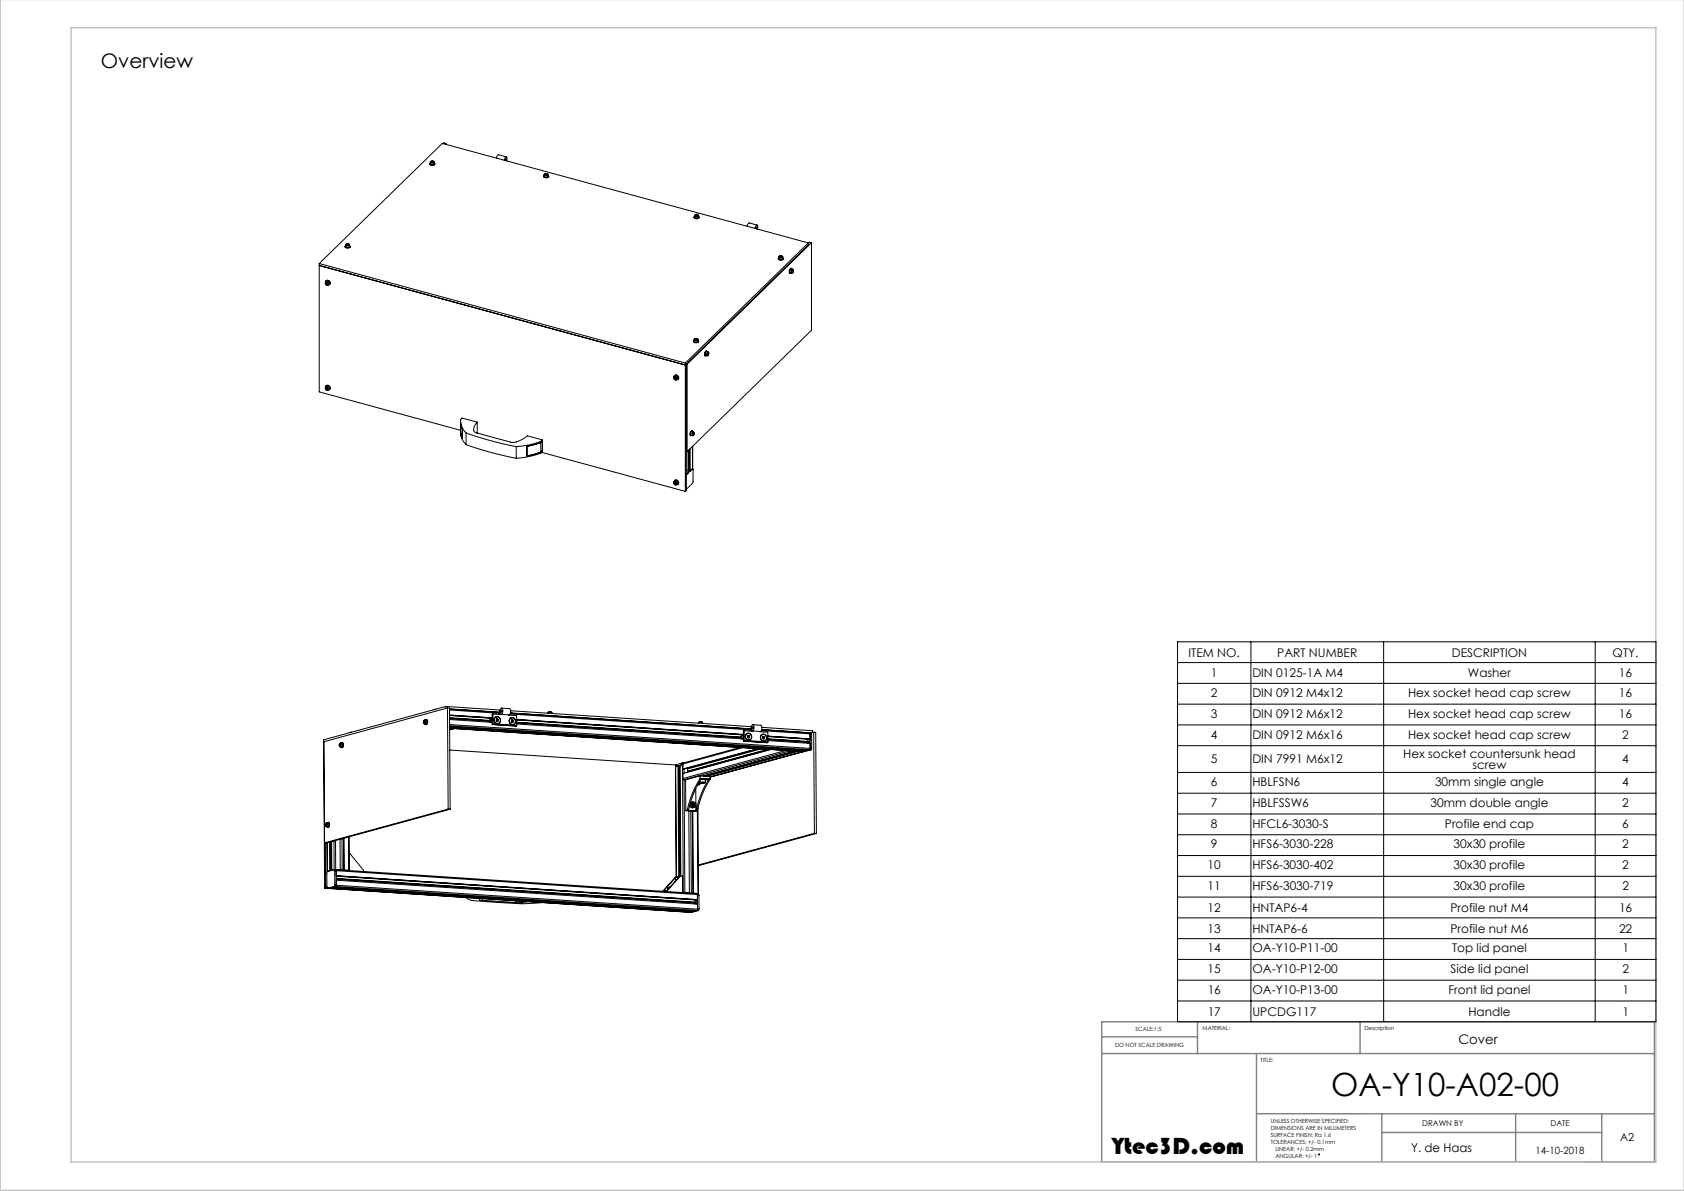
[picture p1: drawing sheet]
<svg xmlns="http://www.w3.org/2000/svg" width="594mm" height="420mm" viewBox="0 0 594 420" stroke-linecap="round" stroke-linejoin="round" font-family="sans-serif">
<g fill="none" stroke="#000" stroke-width=".35">
<path d="M151.6 57.7a.97 .97 0 0 0 .9 .6 .97 .97 0 0 0 .9-.6M151.8 57.2v.5a.86 .86 0 0 0 1.4 0v-.5M151.8 57.5h-.1a.88 .88 0 0 0 .8 .8 .88 .88 0 0 0 .9-.6l-.2-.2M151.8 57.2a.86 .86 0 0 0 1.4 0M151.8 57.2a.77 .77 0 0 1 .7-.4 .77 .77 0 0 1 .7 .4M152.1 56.9a.44 .44 0 0 1 .5-.2 .44 .44 0 0 1 .2 .6 .44 .44 0 0 1-.5 .1 .44 .44 0 0 1-.2-.5zM152.5 56.9l-.3 .1 .3 .2M152.5 56.9l.3 .3h-.3M152.5 57.2h.1M152.5 56.9v.3M157.3 50.6l-.3 .2M157.3 50.6v.3"/>
<path d="M157.3 50.6l-.7-.2-.3 .2M177.9 56.5v-.1a.72 .72 0 0 1 .9-.9l-.1 1.2M178.2 56.6l.3-.6-.1 .7M178.6 55.3l-2.8-.7-.7 1.2M191.7 62.1a.97 .97 0 0 0 .9 .6 .97 .97 0 0 0 .9-.6M191.9 61.6a.86 .86 0 0 0 1.4 0v.5a.86 .86 0 0 1-1.4 0zM191.9 61.8l-.1 .1a.88 .88 0 0 0 .8 .8 .88 .88 0 0 0 .9-.6l-.2-.3M191.9 61.6a.76 .76 0 0 1 .7-.4 .76 .76 0 0 1 .7 .4M192.2 61.3a.44 .44 0 0 1 .6-.2 .44 .44 0 0 1 .2 .5 .44 .44 0 0 1-.5 .2 .44 .44 0 0 1-.3-.5zM192.3 61.4l.6 .1zM192.7 61.6h.1M192.7 61.3v.3"/>
<path d="M244.8 76.6a.97 .97 0 0 0 .9 .6 .97 .97 0 0 0 .9-.6M245 76v.6a.86 .86 0 0 0 1.4 0v-.6M245 76.3h-.1a.88 .88 0 0 0 .8 .8 .88 .88 0 0 0 .9-.6l-.2-.2M245.3 75.7a.46 .46 0 0 1 .5-.1 .46 .46 0 0 1 .3 .5 .47 .47 0 0 1-.5 .1 .47 .47 0 0 1-.3-.5zM245.7 75.7l-.3 .3h.3l.3-.2M245.7 75.7l.3 .1M245.7 75.7v.3M246 75.8v.2M246.4 76a.76 .76 0 0 0-.7-.4 .76 .76 0 0 0-.7 .4M246.4 76a.86 .86 0 0 1-1.4 0M267.1 79.4l-2.9-.8-.7 1.2M112.6 92.9l129.1 35.1"/>
<path d="M112.6 92.9v45.3l49.8 13.5M114.8 99.5a.78 .78 0 0 1 1.3-.3 .78 .78 0 0 1-.3 1.3M114.8 99.5a.73 .73 0 0 1 1.2-.2 .73 .73 0 0 1-.2 1.2M114.9 99.5a.73 .73 0 0 1 .8 .1 .73 .73 0 0 1 .1 .9M114.9 99.5l-.2 .3 .3 .6M115 99.9l.1-.2 .5 .4M115 99.9l.1 .3M115 99a.91 .91 0 0 1 1.2 .1 .91 .91 0 0 1 .1 1.2M115.1 99.8l-.1 .1M115.1 99.8l.2 .3M115.1 99.7v.1M121.7 86.9a.97 .97 0 0 0 .9 .6 .97 .97 0 0 0 .9-.6"/>
<path d="M121.9 86.4a.86 .86 0 0 0 1.4 0v.5a.86 .86 0 0 1-1.4 0zM121.9 86.6l-.1 .1a.88 .88 0 0 0 .8 .7 .88 .88 0 0 0 .9-.5l-.2-.3M121.9 86.4a.76 .76 0 0 1 .7-.5 .76 .76 0 0 1 .7 .5M122.2 86.1a.44 .44 0 0 1 .5-.2 .44 .44 0 0 1 .3 .5 .45 .45 0 0 1-.6 .1 .45 .45 0 0 1-.2-.4zM122.6 86l-.3 .1 .3 .3M122.6 86l.3 .3-.3 .1M122.6 86.4h.1M122.6 86v.4M266.3 80.5v-.1a.72 .72 0 0 1 .9-.9l-.1 1.3M266.6 80.6l.3-.5v.6M274.5 91.2a.97 .97 0 0 0 .9 .6 .97 .97 0 0 0 .9-.6M274.7 90.6v.6a.86 .86 0 0 0 1.4 0v-.6"/>
<path d="M274.7 90.9h-.1a.88 .88 0 0 0 .8 .8 .88 .88 0 0 0 .9-.6l-.2-.2M275 90.3a.46 .46 0 0 1 .5-.1 .46 .46 0 0 1 .3 .4 .47 .47 0 0 1-.5 .2 .47 .47 0 0 1-.3-.5zM275.4 90.3l-.3 .3h.4l.2-.2M275.4 90.3l.3 .1M275.4 90.3v.3M275.7 90.4v.2M276.1 90.6a.76 .76 0 0 0-.7-.4 .76 .76 0 0 0-.7 .4M276.1 90.6a.86 .86 0 0 1-1.4 0M279.2 94.6a1.05 1.05 0 0 0-.5 1.8M279.3 94.9l-.1-.2a1.03 1.03 0 0 0-.4 1.7l.2-.2M279.5 95.7l.1-.3 .2 .3M279.5 95.7l.1 .3 .2-.3"/>
<path d="M279.5 95.7h.3M279.7 95l-.7-.2-.4 .6 .1 .7 .6 .2M279.7 95l-.5 .6 .1 .7M279.7 95.2l.1 .4-.3 .6zM279.7 95l.2 .7-.6 .6M285.1 85.7l-129.1-35.1-43.4 42.3M285.1 85.7l-43.4 42.3M285.1 85.7v.7l-43.4 42.3-129.1-35.1M286.2 85.6l-43.8 42.8M286.2 85.6l-.7-.2-.4 .4M286.2 85.6v30.9l-43.8 42.8M115 100.4l.4 .2 .4-.1"/>
<path d="M115.3 100.1l.3 .1M115.3 100.1l-.2 .1M115.6 100.1l-.5 .1M244.8 119.8v.5a.86 .86 0 0 0 1.4 0v-.5M245.1 119.5a.46 .46 0 0 1 .5-.2 .46 .46 0 0 1 .3 .5 .47 .47 0 0 1-.5 .1 .47 .47 0 0 1-.3-.4zM245.2 119.5l.7 .2zM245.5 119.4v.4M246.2 119.8a.76 .76 0 0 0-.7-.5 .76 .76 0 0 0-.6 .5M246.2 119.8a.86 .86 0 0 1-1.4 0M114.8 136.5a.78 .78 0 0 1 1.3-.3 .78 .78 0 0 1-.3 1.3M114.8 136.5a.73 .73 0 0 1 1.2-.2 .73 .73 0 0 1-.2 1.2M114.9 136.5a.73 .73 0 0 1 .8 .1 .73 .73 0 0 1 .1 .9"/>
<path d="M114.9 136.5l-.2 .3 .3 .6M115 137.4l.4 .2 .4-.1M115 136.1a.91 .91 0 0 1 1.2 .1 .91 .91 0 0 1 .1 1.1M115.1 136.8l.5 .4M115.3 137.1l-.2-.3v.5M115.3 137.1l.3 .1M115.3 137.1l-.2 .2M115.6 137.2l-.5 .1M237.8 132.9a.78 .78 0 0 1 1.3-.3 .78 .78 0 0 1-.4 1.3M237.8 132.9a.73 .73 0 0 1 1.1-.2 .73 .73 0 0 1-.1 1.2M237.8 132.9a.73 .73 0 0 1 .9 .1 .73 .73 0 0 1 .1 .9M237.8 132.9h.1"/>
<path d="M237.8 132.9a.71 .71 0 0 0 .1 .9 .71 .71 0 0 0 .9 .1M237.9 133.4l.2 .3M237.9 133.4l.1-.2 .5 .3-.4 .2M237.9 132.4a.91 .91 0 0 1 1.2 .1 .91 .91 0 0 1 .1 1.2M238.1 133.2l-.2 .2M238.1 133.2l.1 .3M238.1 133.2h.1M238.2 133.5l-.1 .2M238.2 133.5h.3M241.7 128v45.3M242.4 128.4l-.3-.1v44.6l-.4 .4M242.4 128.4v30.9"/>
<path d="M244.6 120.3a.97 .97 0 0 0 .9 .6 .97 .97 0 0 0 .9-.6M244.8 120l-.1 .1a.88 .88 0 0 0 .8 .7 .88 .88 0 0 0 .9-.5l-.2-.3M249.3 123.8a1.05 1.05 0 0 0-.5 1.7M249.4 124v-.1a1.03 1.03 0 0 0-.5 1.6l.2-.1M249.6 124.8l.3-.2v.3M249.6 124.8v.3l.3-.2M249.6 124.8l.3 .1M249.8 124.1l-.6-.1-.4 .6v.7l.6 .2M249.8 124.1l-.5 .6 .1 .8M249.8 124.1l.2 .7-.6 .7M249.8 124.4l.2 .4-.4 .5zM162.4 148.7l.7 2.5"/>
<path d="M162.4 148.4v4.1a6.1 6.1 0 0 0 2 4.3M162.4 148.7l.6 2.5M163 154.6h.1M163.1 151.2v3.5l-.7-2.5 .6 2.4M163.1 151.2h-.1M164.4 152.7a124.7 124.7 0 0 0 17.7 4.8M164.4 156.8a124.7 124.7 0 0 0 17.7 4.8M164.4 152.7v4.1M168.3 148.9l-5.3-1.5a2.37 2.37 0 0 0-.1 3l1.5 2.3M168.3 148.9a2.53 2.53 0 0 0-.8 3.5l12.5 3.5a6.9 6.9 0 0 0 6-2.2l5.3 1.4M168.3 148.9v3.8M182.1 157.5v4.1"/>
<path d="M185.9 157.4v3.4l4.9-1.4M185.9 157.4h.1M190.8 155.7a30.3 30.3 0 0 1-8.7 1.8M190.8 159.8a30.3 30.3 0 0 1-8.7 1.8M190.8 159.4l-4.9 1.4M190.8 155.7v4.1M191 159.5l50.7 13.8M191.3 155.5h.1M191.3 155.5v3.4l-.5 .5M191.3 155.5l-1.1 .7-4.3 1.2M191.3 155.1l-.5 .6M191.3 155.1v4.1l-.5 .6"/>
<path d="M242.1 159.2l.3 .1M242.7 159v7.8M242.9 158.8v6.7M243.4 158.2v7.9l-.3-.1v-7.4M244.1 151.9a1.05 1.05 0 0 0-.4 1.8M244.3 157.4v7.9M244.3 152.2l-.1-.2a1.03 1.03 0 0 0-.4 1.7l.1-.2M244.5 153h.3M244.6 152.7v.6zM244.7 152.3l-.7-.2-.4 .6 .1 .7 .6 .2M244.7 152.3l-.5 .6 .1 .7M244.7 152.3l.2 .7-.6 .6"/>
<path d="M244.7 152.5l.1 .5-.3 .5zM185.9 160.8h.1M237.8 169.9a.78 .78 0 0 1 1.3-.3 .78 .78 0 0 1-.4 1.3M237.8 169.9a.73 .73 0 0 1 1.1-.2 .73 .73 0 0 1-.1 1.2M237.8 169.9a.73 .73 0 0 1 .9 .1 .73 .73 0 0 1 .1 .9M237.8 169.9h.1M237.8 169.9a.71 .71 0 0 0 .1 .9 .71 .71 0 0 0 .9 .1M237.9 170.4l.2 .3M237.9 170.4l.1-.2 .5 .3-.4 .2M237.9 169.5a.91 .91 0 0 1 1.2 .1 .91 .91 0 0 1 .1 1.2M238.1 170.2l-.2 .2M238.1 170.2l.1 .3"/>
<path d="M238.1 170.2h.1M238.2 170.5l-.1 .2M238.2 170.5l.3 .1M242.7 165.9l.2 .1M242.9 165.5h-.2M242.9 165.5h.2M243.1 165.8l-.4 .4M244.2 165.4l.3 .2-.1 4.5-2.3 2.4M244.3 165.3h.1M244.3 165.3l-2.2 2.1M415.4 226.3h168.7v134h-168.7zM415.4 233.7h168.7"/>
<path d="M441.2 226.3v134M488.1 226.3v134M562.7 226.3v134M124 258.2l-.6 .2M149.4 254.8h.3M149.5 254.5h.2M149.5 254.5l.2-.1-.1 .6-.2-.2M149.5 254.5l-.1 .3M149.5 254.1a.49 .49 0 0 1 .3 .5 .49 .49 0 0 1-.4 .5zM149.8 253.9l.8 .3-.2 1.1h-.7l.4-.7zM149.8 253.9l-.5 .7 .4 .7M150.1 253.9l.1-.1a.86 .86 0 0 1 .5 .9 .86 .86 0 0 1-.6 .8l-.1-.2"/>
<path d="M150.4 253.8a1.01 1.01 0 0 1 .5 .9 1.01 1.01 0 0 1-.7 .9M153.7 250.1l-.6 .2M157.3 249.1l-43.2 11.8 .4 52.3M157.3 249.1v.7M157.3 249.1l19.1 1.3M157.8 249.7l.3 35.6M157.8 249.7h.7l.3 35.7M157.8 249.7l-43.5 11.9 .2 35.6M158.5 250l17.9 1.2M158.6 250.4l17.8 1.1M158.6 252.1l15 1-15-.9M158.6 252.3l14.4 1"/>
<path d="M158.6 253.1l14.2 1M158.6 253.2l14.3 1M158.6 253.3l14.3 1M158.6 253.7l15 1M158.6 255.5l127.2 8.4M158.6 256l127 8.4M158.6 256.3l126.2 8.3M158.6 256.5l125.4 8.3v-.2M158.6 256.8l124.6 8.2M158.6 256.9h1.6M160.1 256.9l-1.5 .5M172.8 254.2h.1"/>
<path d="M172.9 254.2h.1M172.9 253.8l-.1 .4M172.9 253.9v.3M173.1 253.2l-.2 1.5M173.4 253.2h.1M173.4 253.2l.1 1.5M173.6 255.5l8.6 .5M173.8 255.5h-.2M173.8 255.5l8.4 .5M173.9 251.8l2.8 .1a1.25 1.25 0 0 0 .1-2.2l-.4 .7v1.6M173.9 251.8l-.3 .1v3.6M173.9 251.8v3.4"/>
<path d="M173.9 255.2l-.1 .3M173.9 255.2l8.4 .6M175.1 252.8a1.21 1.21 0 0 0-.7 1.4 1.21 1.21 0 0 0 1.3 .9M175.2 253.5l-.2 .4 .2 .4 .4 .1 .2-.4M175.6 253.6h-.4M175.6 253.6l.2 .4M175.6 253.6h-.2l.2 .4M175.6 254l-.1 .4M175.8 254h-.2M176.8 250.5l.2 .3-.1 .4zM176.9 249.7l2.8 .2a1.45 1.45 0 0 1-.1 2.2l-2.8-.2M179.5 252.1l2.7 .3 .1 3.4"/>
<path d="M179.9 251.8l85.1 5.6M180.1 251.5l84.9 5.6M180.1 250.6l84.9 5.7M180.4 253.2a1.21 1.21 0 0 0-.7 1.4 1.21 1.21 0 0 0 1.3 .9M180.4 253.1v.1M180.5 254h.2M180.7 254l.2 .4M180.9 253.9h-.4l-.2 .4 .2 .4h.4l.2-.4M180.9 253.9l.2 .4M180.9 253.9l-.2 .1M180.9 254.4l-.1 .3M181 255.5h.1"/>
<path d="M181.1 254.3l-.2 .1M182.2 253.7l80 5.4M182.2 253.8l79.9 5.3M182.2 253.9l79.4 5.2M182.3 254.7l79.1 5.3M182.3 254.8l79.2 5.2M182.3 254.9l79.2 5.2M182.3 255.3l79.9 5.3M182.3 255.8l-.1 .2M193.3 251.3l.2-.1a.77 .77 0 0 1 1.2 .4M193.3 251.3v.2M194.7 251.2l-.8-.2-.6 .3"/>
<path d="M247.8 254.8l-.8-.3-.6 .3M247.8 254.8l-.2-.1a.81 .81 0 0 0-1.2 .3M247.8 254.8v.3M261.5 259.7v.3M261.7 259l-.2 1.5M262 259.1h.1M262.1 259.1h-.1M262.1 259.1v1.5M262.5 257.7h2.8a1.25 1.25 0 0 0 .1-2.1l-.4 .7v1.5M262.5 257.7l-.3 .1v3.6M262.5 257.7v3.4M263.7 258.7a1.21 1.21 0 0 0-.7 1.4 1.21 1.21 0 0 0 1.3 .9"/>
<path d="M263.7 258.7h.1M263.8 259.5h.2M264 259.5l.2 .4M264.2 259.4h-.4l-.2 .4 .2 .4h.4l.2-.4M264.2 259.4l.2 .4M264.2 259.4l-.2 .1M264.2 259.9l-.1 .3M264.4 259.8l-.2 .1M265.4 256.3l.2 .3-.1 .5zM265.5 255.6l2.8 .2a1.45 1.45 0 0 1-.1 2.2l-2.8-.2M268.1 257.9l2.7 .3 .1 3.4M268.6 257.6l17.1 1.2"/>
<path d="M268.7 257.3l17.5 1.1M268.7 256.5l17.9 1.2v.6M269 259a1.21 1.21 0 0 0-.7 1.5 1.21 1.21 0 0 0 1.3 .8M269.1 259.8h.2M269.3 259.8l.2 .4M269.5 259.8h-.4l-.2 .3 .2 .4 .4 .1 .2-.4M269.5 259.8l.2 .4M269.5 259.8h-.2M270.8 259.6l15 1zM270.8 259.7l14.1 1M285.7 258.8l-.1-.4 .5 .1 .2 .5M285.7 258.8l.1 5.1"/>
<path d="M285.7 259h.6M286.3 259v4.8M287 258.2l.3 35.7M287 258.2l.7 .1 .3 35.6M287 258.2l-1 .3M415.4 241h168.7M415.4 248.3h168.7M415.4 255.6h168.7M114.3 261.7h-.1M119.8 262.9h.2M119.8 262.6l.1-.2 .2 .5M119.8 262.6v.3"/>
<path d="M119.8 262.6h.3M119.9 262.2a.49 .49 0 0 1 .3 .5 .49 .49 0 0 1-.4 .5zM120.1 262.9h-.3M120.1 262l.6 .1 .3 .6-.3 .7h-.7M120.1 262l-.4 .7 .3 .7M120.1 262l.3 .7-.4 .7M120.4 262l.1-.1a.86 .86 0 0 1 .5 .9 .86 .86 0 0 1-.6 .8l-.1-.2M120.7 261.9a1.01 1.01 0 0 1 .5 .9 1.01 1.01 0 0 1-.6 .9M158.6 264.5l79.7 5.3M238.3 269.7l.3 39.6M238.4 269.7h-.1M238.4 269.7v.6"/>
<path d="M239.6 270.1v.1M239.7 270.2l.3 38.7M239.8 270.1h.1M239.9 269.9l.3 39M239.9 270.1l-.4 .1h.2M239.9 270.2h-.2M240.6 269.1v.6M240.6 269.1l-2.2 .6M240.7 269.6l.3 45.2h.6M240.7 269.6l-2.4 .7 .2 39M240.9 269.4v1.8M240.9 269.6h-.2"/>
<path d="M240.9 271.2h.4M240.9 274.5l.4 .5M241.2 269l-.3 .4M241.2 269l-.6 .1M241.3 271.2v1.5M241.3 275h.5M241.3 275l.3 39.8M241.8 275l.1 10.9M242.3 270.9l.2 .3M242.5 271.2v.8M242.5 272l.1 .1M242.5 272.2v.1"/>
<path d="M242.6 272.1l-.1 .1M245.4 278.1l.1 5.5M246.2 276.6l.2 .1M246.4 276.6v.1M246.4 276.7h-.3M246.8 275.6v.3M246.9 274.7a45.9 45.9 0 0 0-4.6 11.1M246.9 274.7h.5M246.9 276.4l-.2 .3-.6 .1 .6-.1-.5-.1M246.9 273.6v.9M246.9 273.6l-5.1 1.4M246.9 273.6l3.6 .2v1"/>
<path d="M246.9 276.2v.2l-.5-.1M246.9 274.5v.2M246.9 274.5l3.6 .3M247 276.2h1.5zM247.2 274.9h1.6v1M247.4 274.7a39.5 39.5 0 0 0-4.6 11.1M247.4 274.6v.1M247.7 276.1v.1M248.3 276.1v.1M248.3 276.2h-1h.4M248.3 276.2h-.6M248.3 273.6l1 .1"/>
<path d="M248.8 275.9a1.58 1.58 0 0 1-2 0M248.8 275.9h-2M249.3 273.5h.1M249.3 273.5v.2M249.3 273.7h-.3M249.6 273.2h.1M249.6 273.3h.1M250 274.9l-1.2 .2M250 274.9a33.1 33.1 0 0 0-4.5 11M250 274.9h.5M250.5 274.9a33.1 33.1 0 0 0-4.6 11M250.5 274.8v.1"/>
<path d="M261.1 263.6l-19.9 5.4M261.4 260v.1M261.5 260h.1M262 263.6l-21.1 5.8M262.2 261.4l8.6 .5M262.4 261.3l8.4 .6M262.4 261.3l-.2 .1M262.5 261.1l-.1 .2M262.5 261.1l8.4 .5M267.3 264l-26.4 7.2M267.6 264l-26.3 7.2M268.5 264.1l-26 7.1"/>
<path d="M269.5 260.2l-.1 .4M269.7 260.2h-.2M270.9 260.6l14 .9M270.9 260.7l14 .9M270.9 260.8l14 .9M270.9 261.2l14.9 1M270.9 261.6l-.1 .3M270.9 264.2l-28.4 7.8M271.3 264.3l-28.7 7.8M271.5 264.3l-29 7.9M272 264.3l-31.1 8.5v1.7M274.9 264.5h.1"/>
<path d="M274.9 264.5h.6M277.2 264.6l-36.3 9.9M278.4 264.7l.2 .1M278.6 264.8l1.6 .1M278.6 264.8l-37.3 10.2M280.2 264.8v.1M280.2 264.9l-32.2 8.8M280.6 264.9l-31.3 8.5M281.6 264.9v.1M281.6 265l1.6 .1M281.6 265l-32.2 8.8M283.2 265h.1"/>
<path d="M283.3 265h.5M283.3 265h-.1M283.3 265.1l-32.8 8.9M283.4 265l-.2 .1M283.8 265v.1M284.9 261.6v.1M284.9 261.5h.1M284.9 260.7v.8M284.9 261.5v.1M284.9 261.7v.4M284.9 261.5v.3M284.9 261.8h.1"/>
<path d="M285 260.6l-.1 .1M285.5 260.6v1.5M285.5 264.4h.5M285.6 264.4l-2.4 .6M285.8 263.7l.5 .1M285.8 263.9l-.2 .5M286 264.4l-2.2 .6M286.3 263.8l-.3 .6M415.4 263h168.7M415.4 272.4h168.7M415.4 279.7h168.7M114.8 297.2l.1 15.9"/>
<path d="M114.8 290.6v.7l.3 .2M114.9 291h.2M114.9 290.7l.2-.1-.1 .6-.1-.2M114.9 290.7v.3M114.9 290.7h.2M114.9 290.3a.49 .49 0 0 1 .3 .5 .49 .49 0 0 1-.3 .5zM115.2 290.1l.6 .1 .2 .7-.2 .7-.7-.1M115.2 290.1l-.4 .5M115.2 290.1l.3 .7-.4 .7M115.4 297.2v10.1M115.4 297.2l.1 10.1M115.5 290.2l.1-.2a.86 .86 0 0 1 .5 .9 .86 .86 0 0 1-.6 .8l-.1-.1"/>
<path d="M115.8 290a1.01 1.01 0 0 1 .5 .9 1.01 1.01 0 0 1-.6 .9M116.2 297l.1 10.1M116.6 296.9l.1 10.1M116.8 296.8v10.1M117 296.8v10.1M117.8 296.6l.1 10.1M118.3 296.4l.1 10.2M119.9 296l.1 10.8M120.6 295.8l.1 11M121.2 295.6l.1 11.3 .1-.1M121.4 295.6v11.2M122.9 295.1l.1 11.8"/>
<path d="M123.2 295.1v11.9M158.1 285.3l.7 .1M158.1 285.3l-43.6 11.9M158.8 285.4l-43.6 11.9-.7-.1M241.9 285.9l4 .1M242.3 285.8l-.4 .1M242.3 285.8l3.6 .2M243 286l.1 28.9M243.3 284.1a1.02 1.02 0 0 0 1.5 .6M243.7 286l.2 29M244.2 286l.2 29M244.3 282.8a.99 .99 0 0 1 1.1 .7 .99 .99 0 0 1-.6 1.2"/>
<path d="M244.3 282.8a1.01 1.01 0 0 0-.6 1.2 1.01 1.01 0 0 0 1.1 .7M244.3 282.8l-.8 .3M244.3 282.8h.1M244.4 286.1l.2 28.9M244.5 283.3l.3 .4M244.8 284.2l-.2 .1M244.8 283.7v.5M245.1 284.1l-.5 .2M245.1 284.1l-.3 .1M245.2 283.6l-.1 .5M245.2 283.6l-.5-.4-.4 .2-.1 .5 .4 .4M245.2 283.6l-.4 .1"/>
<path d="M245.5 284v1.9M245.5 285.9h.4M245.9 285.9v.1M246 285.8l.2 29.3M246.2 284.9l.2 30.2M287.3 293.9h.7M287.3 293.9l-41 11.1M288 293.9l-41.7 11.4M415.4 287h168.7M415.4 294.4h168.7M114.5 313.2l1.6 .1M114.9 313.1h.5"/>
<path d="M114.9 313.1l-.4 .1M115.5 307.4h.1M115.6 307.3l-.3 .7 .1 5 .2 .2 2.2-.6M115.9 313.3h.1M116 313.3l127.4 8.4M116.9 313.1l127.4 8.4v-.3M117.6 312.9l127.4 8.4M117.9 306.7l-2.4 .6M118.1 306.7h.6M118.1 307.2v4.7M118.1 311.9l.5 .1v.4l-.8 .2M118.1 311.9l-.3 .7"/>
<path d="M118.4 306.7h-.6l.3 .5M118.4 306.7l.2 .5h-.5M118.4 306.7l.2 .3M118.4 306.7h-.1M118.4 306.6l-.5 .1M118.4 306.6l1.6 .1-.2 .1M118.4 306.7l127.4 8.4 .2 .4M118.4 312.6l-2.4 .7M118.4 312.6l127.5 8.5M118.6 307v5.2M118.6 307l127.4 8.5M118.6 308.8l127.4 8.4-127.4-8.3"/>
<path d="M118.6 309l126.6 8.4M118.6 309.8l126.6 8.4M118.6 309.9l126.6 8.4M118.6 310l126.6 8.4M118.6 310.4l127.4 8.4M118.6 312.2l-.2 .4M118.6 312.2l127.4 8.4M119.9 306.8h.1M121.4 306.8l1.6 .1M122.4 306.9l.5 .1M123 306.9l.2 .1M123.2 301.2h.4l4.6 5.7v.4"/>
<path d="M164.5 316.5l1 .7a125.9 125.9 0 0 0 26 1.1M169.1 317.1v.2M169.1 317.3l1.1 .2M169.4 316.8l-.3 .5M170.2 316.9v.6M170.2 317.5l11.9 .8M182.1 317.7v.6M184.1 317.8v.5M184.1 318.3h-2M186.5 318l-2.4 .3M235.4 314.1v.3M235.4 314.1l-1 .3"/>
<path d="M235.5 314l-.1 .1M235.6 313.2v.4M236.1 313.1l-.5 .1M236.3 312.8l-.7 .4M238.1 309.5l-4.3 4.8M238.2 309.4l-.1 .1M238.3 310.6v-1.2l-4.4 4.9 1.6-.3M239.7 309.1l-4.4 4.9M239.8 309l-.3-38.9h-.4l.3 39M240 308.9l-4.5 5.1M240 308.9l-1.9 .6M240.1 308.9h-.1"/>
<path d="M240.1 308.9h.6l.1 5.9M241.4 314.8l.5 .1M241.6 314.8l1.6 .1h-.2M243 314.9h.1M244.6 315l1.6 .1M244.6 315h-.2M245.2 318.3v.1M245.2 318.2v.3M245.2 317.4v.8M245.2 318.2v.1M245.2 318.4v.4M245.2 317.3v.1"/>
<path d="M245.5 315.1l.5 .1M245.7 317.3v1.5M245.9 315.1l.4 .1M246 315.5v5.1M246 315.7h.5M246.2 315.1l.1 .1M246.3 315.2l.2 .5M246.3 315.2h.1M246.5 315.7l.1 4.7M415.4 301.7h168.7M415.4 309h168.7M415.4 316.4h168.7"/>
<path d="M243.4 321.7h.1M243.5 321.7h.6M243.5 321.7h.1M243.9 321.7h.1M244.1 321.7h-.1M245.8 321.1h.5M245.9 321.1l-2.5 .6M246 320.4h.6M246 320.6l-.1 .5M246.3 321.1l-2.2 .6M246.6 320.4l-.3 .7M415.4 323.7h168.7"/>
<path d="M415.4 331h168.7M415.4 338.3h168.7M415.4 345.7h168.7M415.4 353h168.7"/>
<circle cx="115.3" cy="100" r=".48"/>
<circle cx="115.3" cy="137" r=".48"/>
<circle cx="238.1" cy="133.5" r=".48"/>
<circle cx="238.1" cy="170.6" r=".48"/>
<circle cx="175.4" cy="253.9" r="1.13"/>
<circle cx="175.5" cy="253.9" r="1.23"/>
<circle cx="180.7" cy="254.2" r="1.13"/>
<circle cx="180.8" cy="254.2" r="1.23"/>
<circle cx="264" cy="259.8" r="1.13"/>
<circle cx="264.1" cy="259.7" r="1.23"/>
<circle cx="269.3" cy="260.1" r="1.13"/>
<circle cx="269.4" cy="260.1" r="1.23"/>
<circle cx="244.6" cy="283.8" r=".71"/>
<circle cx="465.3" cy="407.1" r=".19"/>
</g>
<path d="M388.6 365.6h33.8M388.6 371.5h195M422.4 360.3v11.2M443.2 371.5v38.3M479.7 360.3v11.2M443.2 392.8h140.4M487.4 399.4h77.6M487.4 392.8v17M534.6 392.8v16.9M565 392.8v16.9M388.6 409.7h195v-49.4h-195v49.5" fill="none" stroke="#808080" stroke-width=".5"/>
<path d="M.1 -.1v419.9h594M25.1 9.8h559v400h-559z" fill="none" stroke="#c0c0c0" stroke-width=".5"/>
<text font-size="11.3" x="469.6" y="386.6">OA-Y10-A02-00</text>
<text font-size="8.5" x="392.2" y="407">Ytec3D.com</text>
<text font-size="7.1" x="35.6" y="23.8">Overview</text>
<text font-size="4.7" x="514.4" y="368">Cover</text>
<g font-size="4.2">
<text x="419.3" y="231.5">ITEM NO.</text>
<text x="450.5" y="231.5">PART NUMBER</text>
<text x="512.1" y="231.5">DESCRIPTION</text>
<text x="568.8" y="231.5">QTY.</text>
<text x="427.1" y="238.9">1</text>
<text x="441.7" y="238.9">DIN 0125-1A M4</text>
<text x="517.8" y="238.9">Washer</text>
<text x="571.1" y="238.9">16</text>
<text x="427.1" y="245.8">2</text>
<text x="441.7" y="245.8">DIN 0912 M4x12</text>
<text x="496.7" y="245.8">Hex socket head cap screw</text>
<text x="571.1" y="245.8">16</text>
<text x="427.1" y="253.1">3</text>
<text x="441.7" y="253.1">DIN 0912 M6x12</text>
<text x="496.7" y="253.1">Hex socket head cap screw</text>
<text x="571.1" y="253.1">16</text>
<text x="427.1" y="260.4">4</text>
<text x="441.7" y="260.4">DIN 0912 M6x16</text>
<text x="496.7" y="260.4">Hex socket head cap screw</text>
<text x="572.2" y="260.4">2</text>
<text x="427.1" y="269.2">5</text>
<text x="441.7" y="269.2">DIN 7991 M6x12</text>
<text x="495" y="267.2">Hex socket countersunk head</text>
<text x="572.2" y="269.2">4</text>
<text x="519.4" y="271.3">screw</text>
<text x="427.1" y="277.2">6</text>
<text x="441.7" y="277.2">HBLFSN6</text>
<text x="506.2" y="277.2">30mm single angle</text>
<text x="572.2" y="277.2">4</text>
<text x="427.1" y="284.5">7</text>
<text x="441.7" y="284.5">HBLFSSW6</text>
<text x="504.6" y="284.5">30mm double angle</text>
<text x="572.2" y="284.5">2</text>
<text x="427.1" y="291.9">8</text>
<text x="441.7" y="291.9">HFCL6-3030-S</text>
<text x="509.7" y="291.9">Profile end cap</text>
<text x="572.2" y="291.9">6</text>
<text x="427.1" y="299.2">9</text>
<text x="441.7" y="299.2">HFS6-3030-228</text>
<text x="512.7" y="299.2">30x30 profile</text>
<text x="572.2" y="299.2">2</text>
<text x="426" y="306.5">10</text>
<text x="441.8" y="306.5">HFS6-3030-402</text>
<text x="512.7" y="306.5">30x30 profile</text>
<text x="572.2" y="306.5">2</text>
<text x="426" y="313.8">11</text>
<text x="441.8" y="313.8">HFS6-3030-719</text>
<text x="512.7" y="313.8">30x30 profile</text>
<text x="572.2" y="313.8">2</text>
<text x="426" y="321.6">12</text>
<text x="441.8" y="321.6">HNTAP6-4</text>
<text x="511.6" y="321.6">Profile nut M4</text>
<text x="571.1" y="321.6">16</text>
<text x="426" y="328.9">13</text>
<text x="441.8" y="328.9">HNTAP6-6</text>
<text x="511.6" y="328.9">Profile nut M6</text>
<text x="571.1" y="328.9">22</text>
<text x="426" y="335.8">14</text>
<text x="441.8" y="335.8">OA-Y10-P11-00</text>
<text x="512.2" y="335.8">Top lid panel</text>
<text x="572.3" y="335.8">1</text>
<text x="426" y="343.1">15</text>
<text x="441.8" y="343.1">OA-Y10-P12-00</text>
<text x="511.6" y="343.1">Side lid panel</text>
<text x="572.3" y="343.1">2</text>
<text x="426" y="350.5">16</text>
<text x="441.8" y="350.5">OA-Y10-P13-00</text>
<text x="510.9" y="350.5">Front lid panel</text>
<text x="572.3" y="350.5">1</text>
<text x="426" y="358.2">17</text>
<text x="441.8" y="358.2">UPCDG117</text>
<text x="518" y="358.2">Handle</text>
<text x="572.3" y="358.2">1</text>
<text x="497.8" y="406.1">Y. de Haas</text>
</g>
<text font-size="3.9" x="571.5" y="402.5">A2</text>
<text font-size="3.5" x="541.7" y="407">14-10-2018</text>
<g font-size="2.8">
<text x="501.7" y="396.9">DRAWN BY</text>
<text x="546.9" y="396.9">DATE</text>
</g>
<g font-size="2">
<text x="400.6" y="363.7">SCALE:1:5</text>
<text x="424.2" y="363.2">MATERIAL:</text>
<text x="481.3" y="363.2">Description</text>
<text x="393.3" y="369.3">DO NOT SCALE DRAWING</text>
<text x="444.7" y="374.5">TITLE:</text>
<text x="448.2" y="395.9">UNLESS OTHERWISE SPECIFIED:</text>
<text x="448.2" y="398.4">DIMENSIONS ARE IN MILLIMETERS</text>
<text x="448.2" y="400.9">SURFACE FINISH: Ra 1.6</text>
<text x="448.2" y="403.4">TOLERANCES: +/- 0.1mm</text>
<text x="449.9" y="405.9">LINEAR: +/- 0.2mm</text>
<text x="449.9" y="408.4">ANGULAR: +/- 1</text>
</g>
</svg>
